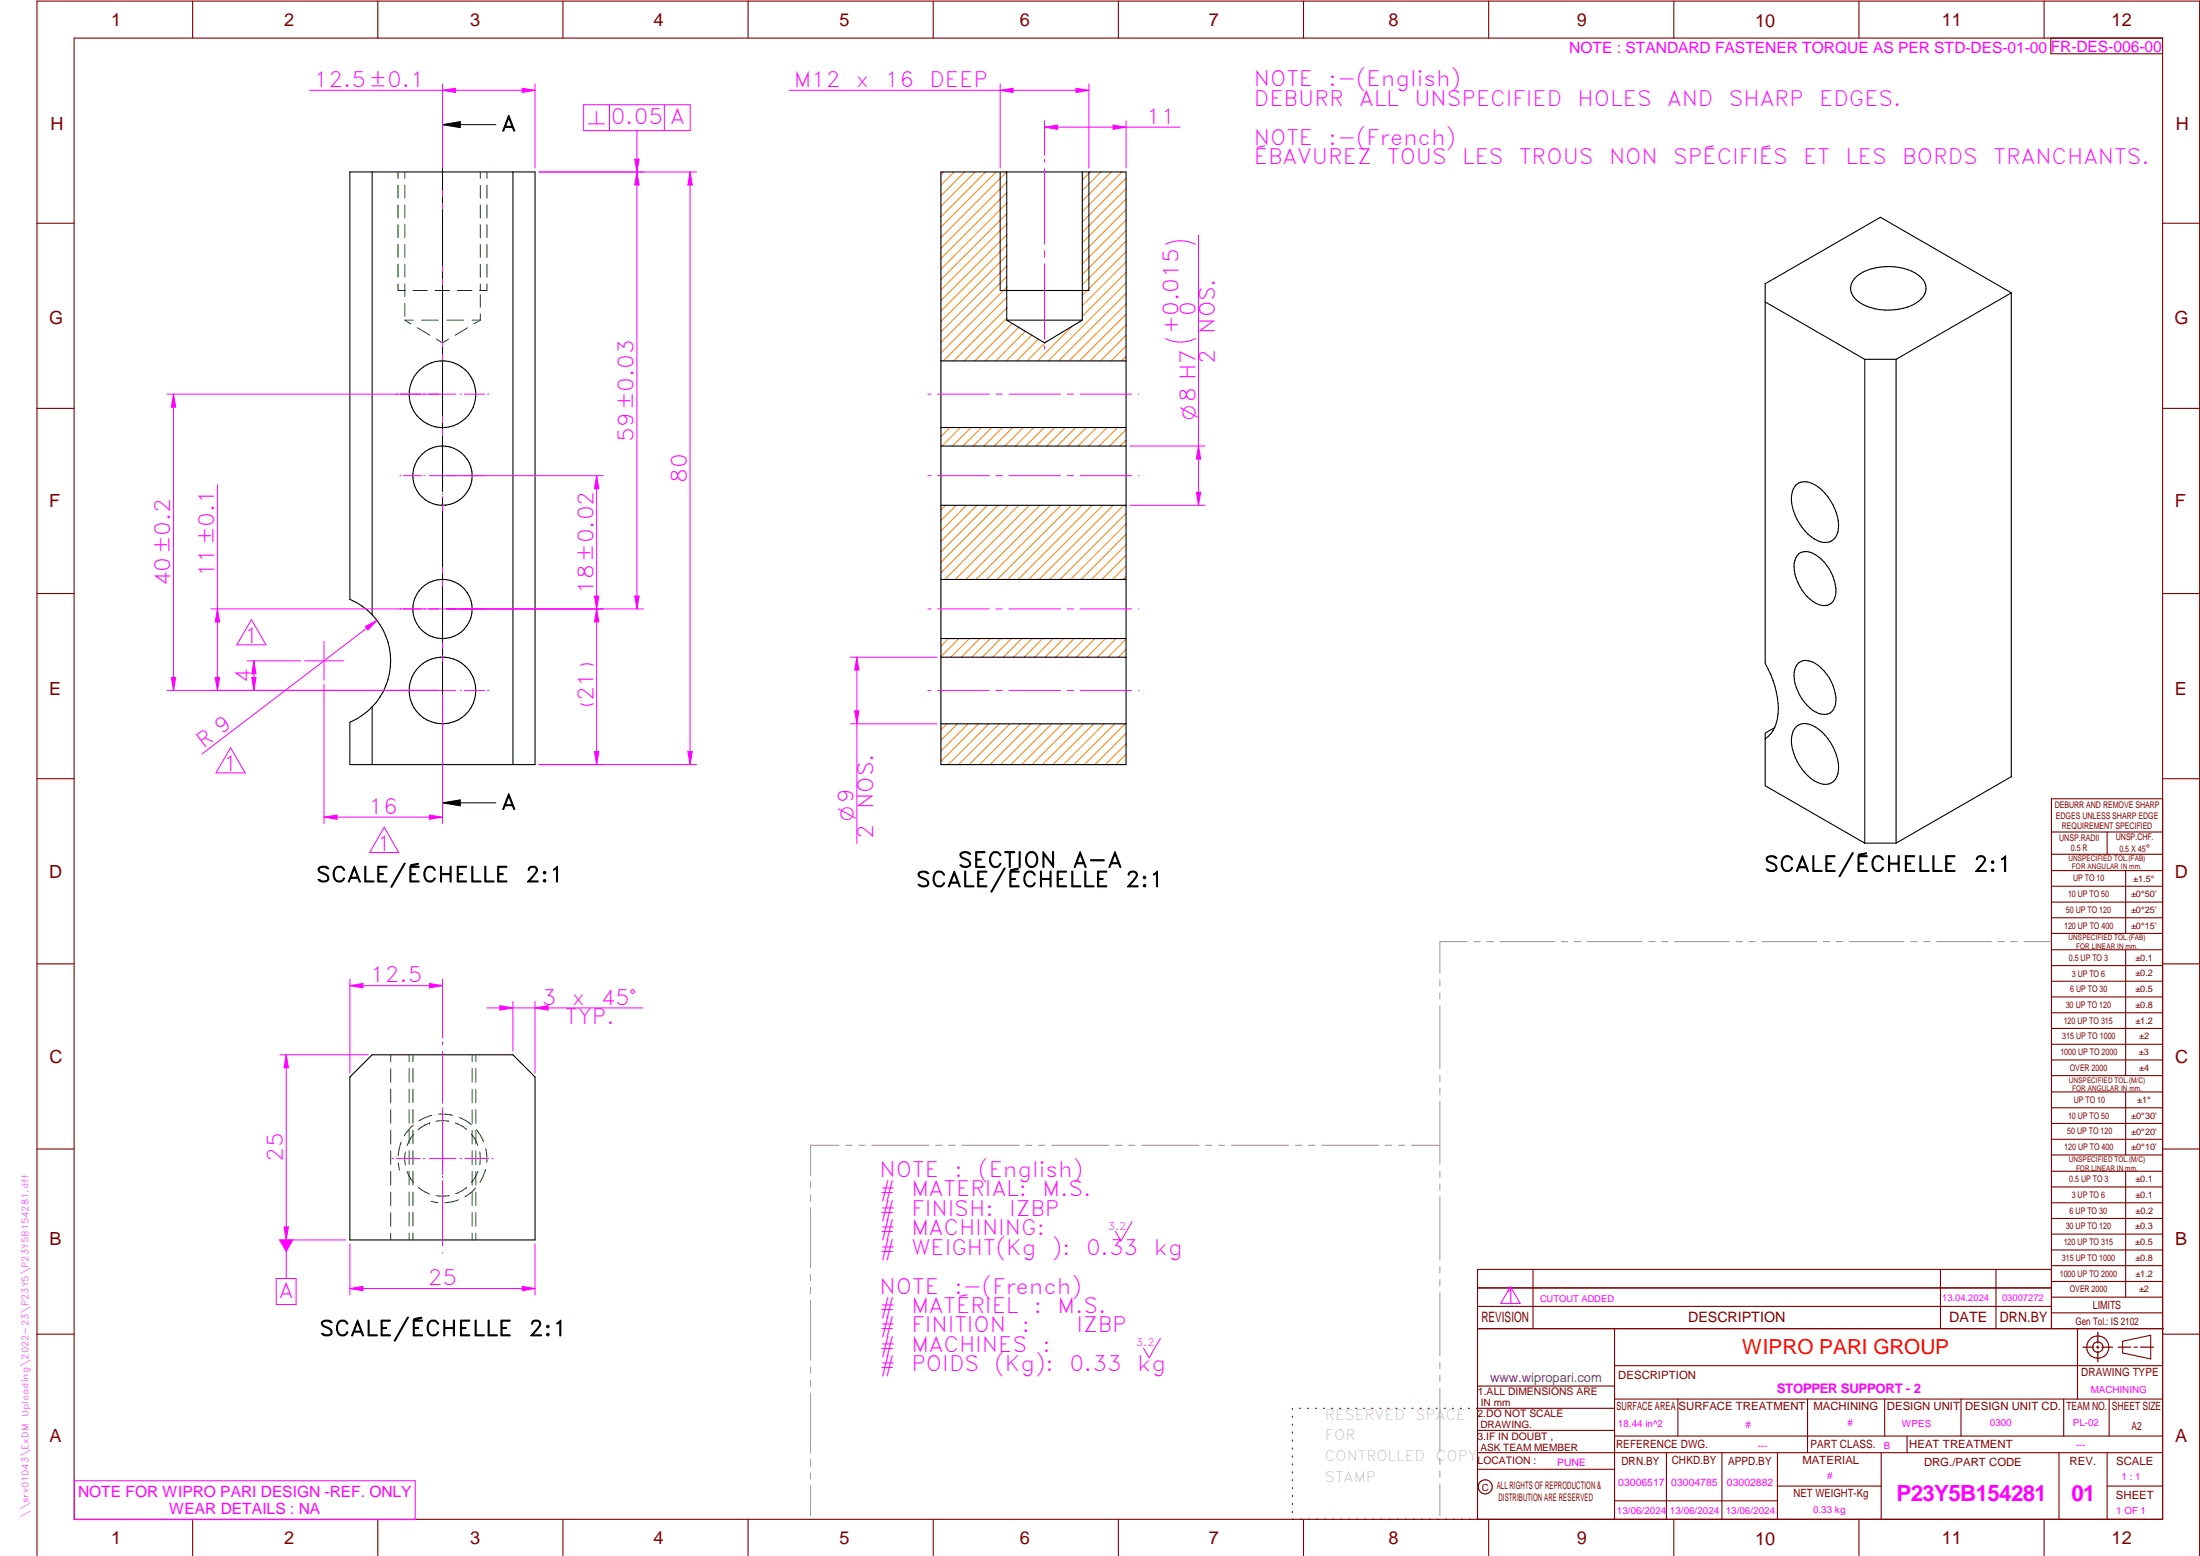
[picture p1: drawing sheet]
<svg xmlns="http://www.w3.org/2000/svg" width="594mm" height="420mm" viewBox="0 0 594 420" stroke-linecap="round" stroke-linejoin="round" font-family="sans-serif">
<g fill="none" stroke="#800000" stroke-width=".3">
<path d="M20 10.3h564v400h-564zM52 .3v10M102 .3v10M152 .3v10M202 .3v10M252 .3v10M302 .3v10M352 .3v10M402 .3v10M452 .3v10M502 .3v10M552 .3v10"/>
<path d="M553.8 10.3v4.2h30.2M10 60.3h10M584 60.3h10M10 110.3h10M584 110.3h10M10 160.3h10M584 160.3h10M10 210.3h10M584 215.7h-30v143.1M584 210.3h10M554 224.7h30M554 230.7h30"/>
<path d="M554 235.1h30M554 239.3h30M569 224.7v6M574 235.1v17M554 243.6h30M554 247.8h30M554 252.1h30M554 256.5h30M574 256.5v33.9M10 260.3h10M554 260.7h30M554 265h30"/>
<path d="M554 269.2h30M554 273.5h30M554 277.7h30M584 260.3h10M554 282h30M554 286.2h30M554 290.4h30M554 294.9h30M554 299.1h30M574 294.9v17M10 310.3h10M554 303.4h30"/>
<path d="M554 307.6h30M554 311.9h30M554 316.3h30M574 316.3v34M584 310.3h10M554 320.5h30M554 324.8h30M554 329h30M554 333.2h30M554 337.5h30M399 358.8h185.2M399 352.8h155"/>
<path d="M399 347.8h155M414 342.8v16M436 358.8v51.5M524 342.8v16M539 342.8v16M554 341.8h30M554 346h30M554 350.3h30M554 354.5h30M554 342.8h-155v67.5M561 358.8v19M10 360.3h10"/>
<path d="M399 374.3h37M436 377.8h148M453.1 377.8v10M488.1 377.8v14.5M508.9 377.8v10M529.5 377.8v10M557.3 377.8v10M569.5 377.8v10M573.2 362.2l7.6-1.6v6.3l-7.6-1.6zM584 368.8h-148M584 360.3h10M349 380.3v.3"/>
<path d="M349 382.4v.3M349 384.6v.3M349 386.7v.3M349 388.8v.3M349 391v.3M349 393.1v.3M349 395.3v.3M349 397.4v.3M349 399.5v.3M350.9 380.3h.2M353.1 380.3h.2M355.2 380.3h.3"/>
<path d="M357.4 380.3h.3M359.6 380.3h.3M361.7 380.3h.3M363.9 380.3h.3M366.1 380.3h.3M368.3 380.3h.2M370.4 380.3h.3M372.6 380.3h.3M374.8 380.3h.3M376.9 380.3h.4M379.1 380.3h.3M381.3 380.3h.3"/>
<path d="M383.4 380.3h.4M385.6 380.3h.3M387.8 380.3h.3M390 380.3h.3M392.2 380.3h.3M394.3 380.3h.3M396.5 380.3h.3M398.7 380.3h37.3M399 396.7h37M399 392.3h185M399 386.2h37M436 387.8h148"/>
<path d="M450 392.3v18M465 392.3v18M480 392.3v18M508 392.3v18M515 387.8v4.5M556 392.3v18M569 392.3v18M52 410.3v9.7M102 410.3v9.7M152 410.3v9.7M202 410.3v9.7M252 410.3v9.7"/>
<path d="M302 410.3v9.7M349 401.7v.3M349 403.8v.4M349 406v.3M349 408.1v.3M352 410.3v9.7M402 410.3v9.7M436 405.3h44M452 410.3v9.7M480 401.3h28M502 410.3v9.7M552 410.3v9.7"/>
<path d="M569 401.3h15M10 420v-419.7h584v419.7"/>
<circle cx="566.5" cy="363.7" r="1.39"/>
<circle cx="566.5" cy="363.8" r="3"/>
<circle cx="401.1" cy="401.5" r="1.9"/>
</g>
<g fill="none" stroke="#f0f" stroke-width=".27">
<path d="M119.5 43v.8M119.5 45.6v13.9M282.1 43v.8M282.1 45.6v20.4M119.5 61.3v1.7M119.5 64.8v14M282.1 67.7v1.8M282.1 71.2v20.4M119.5 80.6v1.7M119.5 84.1v16.5M282.1 93.4v.9M107 106.4h.4"/>
<path d="M108.1 106.4h5.6M114.4 106.4h.3M115.9 106.4h7.2M119.5 101.3v.3M119.5 102.8v7.2M119.5 111.3v.2M119.5 112.3v10.4M124.3 106.4h.3M125.3 106.4h5.6M131.6 106.4h.4M250.6 106.4h.8M253.2 106.4h14"/>
<path d="M268.9 106.4h1.7M272.5 106.4h13.9M288.2 106.4h1.7M291.7 106.4h13.9M307.4 106.4h.1M108 128.4h.3M109 128.4h4.8M114.4 128.4h.3M115.9 128.4h7.2M119.5 124.8v7.2M119.5 123.4v.3M119.5 133.3v.2"/>
<path d="M119.5 134.2v24.5M124.3 128.4h.2M125.2 128.4h4.8M130.7 128.4h.3M250.6 128.4h.8M253.2 128.4h14M268.9 128.4h1.7M272.5 128.4h13.9M288.2 128.4h1.7M291.7 128.4h13.9M307.4 128.4h.1M119.5 159.4v.2"/>
<path d="M108 164.4h.3M109 164.4h4.8M114.4 164.4h.3M115.9 164.4h46.9M119.5 160.8v7.3M119.5 169.2v.3M119.5 170.1v10.5M156.8 179.6a4.1 4.1 0 0 1 3.4 0M161.1 164.4l.6 3.5h-1.2zM250.6 164.4h.8M253.2 164.4h14M268.9 164.4h1.7"/>
<path d="M272.5 164.4h13.9M288.2 164.4h1.7M291.7 164.4h13.9M307.4 164.4h.1M107 186.4h.4M108.1 186.4h5.6M114.4 186.4h.3M115.9 186.4h7.2M119.5 181.4v.3M119.5 182.8v7.2M119.5 191.3v.3M119.5 192.3v5.6"/>
<path d="M119.5 198.6v.3M124.3 186.4h.3M125.3 186.4h5.6M131.6 186.4h.4M160.2 190a3.8 3.8 0 0 1-3.4 0M250.6 186.4h.8M253.2 186.4h14M268.9 186.4h1.7M272.5 186.4h13.9M288.2 186.4h1.7M291.7 186.4h13.9M307.4 186.4h.1"/>
<path d="M145.5 206.5h17.3M119.5 281.3v.9M119.5 283.9v14M119.5 299.1v.4M119.5 299.7v17.5M105.8 312.8h.4M107.1 312.8h6.4M114.3 312.8h.4M115.9 312.8h7.2M119.5 317.6v.4M119.5 318.8v17.6M124.3 312.8h.4"/>
<path d="M125.5 312.8h6.4M132.8 312.8h.4M119.5 338.2v.1M305.7 329.9l-3 5.2-1.5-2.6M407.9 347.4l2.6 4.6h-5.2zM313.3 361.4l-3 5.2-1.5-2.6M20.1 399.8h92v10.5h-92z"/>
</g>
<g fill="none" stroke="#949494" stroke-width=".27">
<path d="M396.2 254.3h-7.4v8.5M398.1 254.3h1.6M401.5 254.3h1.8M405 254.3h14.8M421.6 254.3h1.7M425.1 254.3h1.7M428.6 254.3h14.8M445.2 254.3h1.7M448.7 254.3h1.7M452.2 254.3h14.8M468.8 254.3h1.7M472.3 254.3h1.7"/>
<path d="M475.8 254.3h14.8M492.4 254.3h1.7M495.8 254.3h1.8M499.4 254.3h14.7M516 254.3h1.6M519.4 254.3h1.8M522.9 254.3h14.8M539.5 254.3h1.7M543 254.3h1.7M546.5 254.3h7.4M388.8 264.5v1.8M388.8 268.1v1.6"/>
<path d="M388.8 271.6v17M388.8 290.4v1.7M388.8 293.9v1.7M388.8 297.4v17M218.9 319.2v1.6M226.6 309.2h-7.7v8.1M228.4 309.2h1.7M231.9 309.2h1.7M235.4 309.2h15.5M252.7 309.2h1.7M256.2 309.2h1.7M259.7 309.2h15.5"/>
<path d="M277 309.2h1.7M280.5 309.2h1.7M284 309.2h15.5M301.2 309.2h1.8M304.8 309.2h1.7M308.3 309.2h15.5M325.5 309.2h1.7M329.1 309.2h1.6M332.6 309.2h15.4M349.8 309.2h1.7M353.3 309.2h1.7M356.8 309.2h15.5"/>
<path d="M374.1 309.2h1.7M377.6 309.2h1.7M381.1 309.2h7.7M388.8 316.2v1.7M388.8 319.7v1.7M218.9 322.6v1.8M218.9 326.1v16.2M388.8 323.2v17.1M218.9 344.1v1.8M218.9 347.6v1.7M218.9 351.2v16.1M388.8 342.1v1.6"/>
<path d="M388.8 345.6v1.7M388.8 349v17.1M218.9 369.1v1.7M218.9 372.6v1.8M218.9 376.1v16.2M388.8 367.9v1.7M388.8 371.4v1.7M388.8 374.9v17M218.9 394.1v1.8M218.9 397.6v1.7M388.8 393.7v1.7M388.8 397.2v1.7"/>
<path d="M218.9 401.2v8.1M388.8 400.7v8.6"/>
</g>
<path d="M566.5 359.7v3M562.5 363.8h2.9M566.1 363.8h.7M566.5 363.4v.7M566.5 364.9v2.8M567.6 363.8h2.9M572 363.8h3.4M576.3 363.8h.8M578 363.8h3.5" fill="none" stroke="#800000" stroke-width=".34"/>
<g fill="none" stroke="#000" stroke-width=".3">
<path d="M100.5 46.4v119.6M138.5 46.4v160.1M254.1 46.4h50v160.1h-50zM271.9 46.4v40M292.3 46.4v40M270.1 78.4h23.9M501.3 74.6a15.2 15.2 0 0 1 16.8-.3 4.1 4.1 0 0 1 0 7.1 15.1 15.1 0 0 1-16.8-.3 4 4 0 0 1 0-6.5zM543.1 79.1l-31.1 17.9M543.1 79.1v130.6l-31.1 18M543.1 79.1l-35.3-20.4-31.1 17.9v102.6a23.6 23.6 0 0 1 3.3 14.8 7.9 7.9 0 0 1-3.3 5.5M254.1 97.5h50M271.9 86.4h20.4"/>
<path d="M292.3 86.4l-10.2 6.2-10.2-6.2M476.7 81.5l26.8 15.5M503.5 97v130.7M503.5 97h8.5M512 97v130.7M254.1 115.4h50M254.1 136.4h50M254.1 120.4h50M485 130.9a4.2 4.2 0 0 1 5.3 .2 13.6 13.6 0 0 1 6 12.5 3.6 3.6 0 0 1-5.5 2.4 13.7 13.7 0 0 1-7-12.1 4.8 4.8 0 0 1 1.2-3zM254.1 156.5h50M485.8 149.5a4.2 4.2 0 0 1 5.2 .8 12.1 12.1 0 0 1 4.7 10.4 3.3 3.3 0 0 1-5.3 2.2 12.3 12.3 0 0 1-5.9-10.8 4.1 4.1 0 0 1 1.3-2.6zM100.5 166a18 18 0 0 1 0 24.9"/>
<path d="M100.5 166a18.5 18.5 0 0 0-6-4.2v-115.4h50v160.1h-6M254.1 177.5h50M254.1 172.4h50M485.3 179.4a4 4 0 0 1 5.7 .3 12.2 12.2 0 0 1 4.7 10.4 3.2 3.2 0 0 1-5.3 2.2 11.8 11.8 0 0 1-5.7-11.6zM100.5 190.9a18.5 18.5 0 0 1-6 4.1v11.5h44M100.5 190.9v15.6M254.1 195.5h50M479.2 196.5l-2.5 1.5v14.2l26.8 15.5M485 196.2a4.1 4.1 0 0 1 5.3 .2 13.6 13.6 0 0 1 6 12.5 3.6 3.6 0 0 1-5.5 2.4 13.7 13.7 0 0 1-7-12.1 4.8 4.8 0 0 1 1.2-3zM503.5 227.7h8.5M94.5 290.8l6-6h38l6 6v44h-50z"/>
<circle cx="119.5" cy="106.4" r="9"/>
<circle cx="119.5" cy="128.4" r="8"/>
<circle cx="119.5" cy="164.5" r="8"/>
<circle cx="119.5" cy="186.4" r="9"/>
</g>
<g fill="none" stroke="#008000" stroke-width=".27">
<path d="M107.5 46.4v1.8M107.5 50v3.5M107.5 55.3v3.5M109.3 46.4v1.8M109.3 50v3.5M109.3 55.3v3.5M129.7 46.4v1.8M129.7 50v3.6M129.7 55.4v3.5M131.5 46.4v1.8M131.5 50v3.5M131.5 55.3v3.5"/>
<path d="M107.5 60.7v3.5M107.5 66v3.5M107.5 71.3v3.5M107.5 76.7v1.7h2M109.3 60.7v3.5M109.3 66v3.5M109.3 71.3v3.5M109.3 76.7v3.4M111.5 78.4h3.9M117.5 78.4h3.9M123.5 78.4h4M129.7 79.5v3.4"/>
<path d="M129.7 60.7v3.5M129.7 66v3.6M129.7 71.4v3.5M129.7 76.7v1.7M131.5 60.7v3.5M131.5 66v3.5M131.5 71.3v3.5M131.5 76.7v1.7h-2M109.3 82v3.4M111.5 86.4h-2.2l1.6 1.1M112.7 88.5l3.4 2M113.9 86.4h4.5"/>
<path d="M117.8 91.6l1.7 1 1.7-1M120.7 86.4h4.5M126.2 88.5l-3.3 2.1M127.5 86.4h2.2M129.7 84.8v1.6M129.7 86.4l-1.7 1.1M105.5 284.8v1.9M105.5 288.5v3.7M105.5 294.1v3.7M105.5 299.7v3.6M110.5 284.8v1.8M110.5 288.5v3.7"/>
<path d="M110.5 294.1v3.6M110.5 299.6v3.7M111.5 284.8v1.8M111.5 288.5v3.7M111.5 294.1v3.6M111.5 299.6v3.7M127.5 284.8v1.9M127.5 288.5v3.7M127.5 294.1v3.7M127.5 299.7v3.6M128.5 284.8v1.9M128.5 288.5v3.7"/>
<path d="M128.5 294.1v3.7M128.5 299.7v3.6M105.5 305.2v3.7M105.5 310.8v3.7M105.5 316.3v3.7M107.6 314l.3 1.9M108.3 308.4l-.5 1.9-.3 1.8M109.5 311.1l-.2 2.4 .2 1.1M109.9 316.3l1 2.1 .8 1M110.5 305.2v3.7M110.5 310.7v3.7M110.5 316.3v3.7"/>
<path d="M111.5 305.2v3.7M111.5 310.7v3.7M111.5 316.3v3.7M111.6 303.8l-1.4 1.4-1 1.5M111.7 306.3l-.8 1-1 2M116 303.2l-1.2 .6-1.9 1.2M116 303.2h.1M116.6 301.2l-1.8 .6-1.7 .8M117.7 302.8l2.1-.2 1.4 .2M118.5 300.9h1.8l1.9 .3M123 303.2l1.8 .9 1.2 .9M124.1 301.8l1.6 .8 1.5 1.1"/>
<path d="M127.3 306.3l1.1 1.5 .6 1.5M127.5 305.2v3.7M127.5 310.8v3.7M127.5 316.3v3.7M128.5 305.2v3.7M128.5 310.8v3.7M128.5 316.3v3.7M128.6 305.1l1.1 1.5 .9 1.7M129.1 316.3l-.7 1.5-1.1 1.5M129.5 311.1l.2 1.7-.2 1.7M131.1 315.8l-.6 1.7-.9 1.7M131.2 310.1l.2 3.8"/>
<path d="M105.5 321.9v3.6M105.5 327.4v3.7M105.5 333v1.8M110.5 321.9v3.6M110.5 327.4v3.6M110.5 333v1.8M111.5 321.9v3.6M111.5 327.4v3.6M111.5 333v1.8M113 320.6l1.8 1.3 1.2 .5M116.4 324.4l1.8 .3M117.8 322.8l2 .2 1.5-.2"/>
<path d="M123.8 324l-1.8 .5-1.9 .3M126 320.6l-1.2 .9-1.8 .9M127.5 321.9v3.6M127.5 327.4v3.7M127.5 333v1.8M128.4 320.8l-1.3 1.3-1.5 1M128.5 321.9v3.6M128.5 327.4v3.7M128.5 333v1.8"/>
</g>
<g fill="none" stroke="#000" stroke-width=".27">
<path d="M119.5 31.2v4.8M119.5 36.3v15M119.5 33.7h14.4M119.5 33.7l4.8-.8v1.6zM119.5 53.1v1.7M119.5 56.6v15.1M270.1 46.4v32M294 46.4v32M119.5 73.5v1.7M119.5 77v15M119.5 93.8v1.7M119.5 97.3v15.1"/>
<path d="M119.5 114.2v1.7M119.5 117.7v15M119.5 134.5v1.7M119.5 138v15.1M119.5 154.9v1.7M119.5 158.4v15M119.5 175.2v1.8M119.5 178.7v15.1M119.5 195.6v1.7M119.5 199.1v15M119.5 216.8l4.8-.8v1.6zM119.5 214.4v4.8"/>
<path d="M119.5 216.8h14.4"/>
</g>
<path d="M119.5 33.7l4.8-.8v1.6zM119.5 216.8l4.8-.8v1.6z" fill="#000"/>
<g fill="none" stroke="#ff8000" stroke-width=".27">
<path d="M254.8 46.4l-.7 .8M257.7 46.4l-3.6 3.6M260.5 46.4l-6.4 6.5M263.3 46.4l-9.2 9.3M266.1 46.4l-12 12.1M269 46.4l-14.9 14.9M271.8 46.4l-17.7 17.8M271.9 49.2l-17.8 17.8M271.9 52l-17.8 17.9M271.9 54.9l-17.8 17.8M271.9 57.7l-17.8 17.8M294.4 46.4l-2.1 2.2"/>
<path d="M297.3 46.4l-5 5M300.1 46.4l-7.8 7.9M302.9 46.4l-10.6 10.7M304.1 48.1l-11.8 11.8M304.1 51l-11.8 11.7M304.1 53.8l-11.8 11.8M304.1 56.6l-11.8 11.8M304.1 59.4l-11.8 11.8M271.9 60.5l-17.8 17.8M271.9 63.4l-17.8 17.8M271.9 66.2l-17.8 17.8M271.9 69l-17.8 17.8"/>
<path d="M271.9 71.8l-17.8 17.8M271.9 74.7l-17.8 17.8M271.9 77.5l-17.8 17.8M304.1 70.7l-11.8 11.8M304.1 73.6l-11.8 11.8M304.1 62.3l-11.8 11.8M304.1 65.1l-11.8 11.8M304.1 67.9l-11.8 11.8M304.1 79.2l-18.2 18.3M304.1 76.4l-21.1 21.1M271.9 83.1l-14.4 14.4M271.9 80.3l-17.1 17.2"/>
<path d="M271.9 86l-11.5 11.5M273.3 87.3l-10.1 10.2M275.1 88.4l-9 9.1M276.9 89.5l-8 8M278.6 90.5l-6.9 7M280.4 91.6l-5.9 5.9M282.5 92.3l-5.1 5.2M289.6 88.1l-9.4 9.4M304.1 96.2l-1.3 1.3M304.1 93.4l-4.1 4.1M304.1 90.6l-6.9 6.9M304.1 87.7l-9.8 9.8"/>
<path d="M304.1 84.9l-12.6 12.6M304.1 82.1l-15.4 15.4M256.5 115.4l-2.4 2.5M259.4 115.4l-5 5M262.2 115.4l-5 5M265 115.4l-5 5M267.8 115.4l-5 5M270.7 115.4l-5 5M273.5 115.4l-5 5M276.3 115.4l-5 5M279.2 115.4l-5 5M282 115.4l-5 5"/>
<path d="M284.8 115.4l-5 5M287.6 115.4l-4.9 5M290.5 115.4l-5 5M293.3 115.4l-5 5M296.2 115.4l-5.1 5M299 115.4l-5 5M301.8 115.4l-5 5M304.1 118.8l-1.6 1.6M304.1 116l-4.5 4.4M255.3 136.4l-1.2 1.3M258.2 136.4l-4.1 4.1M261 136.4l-6.9 7"/>
<path d="M263.8 136.4l-9.7 9.8M266.7 136.4l-12.6 12.6M269.5 136.4l-15.4 15.4M272.3 136.4l-18.2 18.3M275.1 136.4l-20 20.1M278 136.4l-20 20.1M280.8 136.4l-20 20.1M283.6 136.4l-20 20.1M286.5 136.4l-20.1 20.1M289.3 136.4l-20 20.1M292.1 136.4l-20 20.1M294.9 136.4l-20 20.1"/>
<path d="M297.8 136.4l-20 20.1M300.6 136.4l-20 20.1M303.4 136.4l-20 20.1M304.1 138.6l-17.8 17.9M304.1 155.6l-.9 .9M304.1 152.8l-3.7 3.7M304.1 149.9l-6.5 6.6M304.1 147.1l-9.4 9.4M304.1 144.3l-12.2 12.2M304.1 141.5l-15 15M256.1 172.4l-2 2.1M258.9 172.4l-4.8 4.9"/>
<path d="M261.8 172.4l-5.1 5.1M264.6 172.4l-5 5.1M267.4 172.4l-5 5.1M270.2 172.4l-4.9 5.1M273.1 172.4l-5 5.1M275.9 172.4l-5 5.1M278.7 172.4l-5 5.1M281.6 172.4l-5 5.1M284.4 172.4l-5 5.1M287.2 172.4l-5 5.1M290.1 172.4l-5 5.1M292.9 172.4l-5 5.1"/>
<path d="M295.7 172.4l-5 5.1M298.5 172.4l-5 5.1M301.4 172.4l-5 5.1M304.1 175.4l-2.1 2.1M304.1 172.6l-4.9 4.9M255.7 195.5l-1.6 1.6M258.6 195.5l-4.5 4.4M261.4 195.5l-7.3 7.3M264.2 195.5l-10.1 10.1M267 195.5l-10.9 11M269.9 195.5l-11 11M272.7 195.5l-11 11"/>
<path d="M275.5 195.5l-11 11M278.4 195.5l-11 11M281.2 195.5l-11 11M284 195.5l-11 11M286.8 195.5l-11 11M289.7 195.5l-11 11M292.5 195.5l-11 11M295.4 195.5l-11.1 11M298.1 195.5l-10.9 11M301 195.5l-11 11M303.8 195.5l-11 11M304.1 198l-8.5 8.5"/>
<path d="M304.1 203.7l-2.8 2.8M304.1 200.9l-5.6 5.6"/>
</g>
<path d="M161.1 164.4l.6 3.5h-1.2z" fill="#f0f"/>
<path d="M160.5 202.9h1.2l-.6 3.6z" fill="none" stroke="#f0f" stroke-width=".27"/>
<path d="M160.5 202.9h1.2l-.6 3.6z" fill="#f0f"/>
<path d="M120.6 128.4h42.2M120.6 164.4h42.2M160.5 161h1.2l-.6 3.4zM161.1 164.4v42.1" fill="none" stroke="#f0f" stroke-width=".27"/>
<path d="M160.5 161h1.2l-.6 3.4z" fill="#f0f"/>
<path d="M161.1 128.4l.6 3.6h-1.2z" fill="none" stroke="#f0f" stroke-width=".27"/>
<path d="M161.1 128.4l.6 3.6h-1.2z" fill="#f0f"/>
<path d="M161.1 128.4v36M56.9 164.4h61.5M58.7 164.4l.6 3.5h-1.2zM56.9 186.4h61.5" fill="none" stroke="#f0f" stroke-width=".27"/>
<path d="M58.7 164.4l.6 3.5h-1.2z" fill="#f0f"/>
<path d="M58.1 182.9h1.2l-.6 3.5z" fill="none" stroke="#f0f" stroke-width=".27"/>
<path d="M58.1 182.9h1.2l-.6 3.5z" fill="#f0f"/>
<path d="M45.1 106.4h73.3M58.7 130.9v55.5M45.1 186.4h73.3M46.3 182.9h1.1l-.5 3.5z" fill="none" stroke="#f0f" stroke-width=".27"/>
<path d="M46.3 182.9h1.1l-.5 3.5z" fill="#f0f"/>
<path d="M46.9 106.4l.5 3.5h-1.1z" fill="none" stroke="#f0f" stroke-width=".27"/>
<path d="M46.9 106.4l.5 3.5h-1.1z" fill="#f0f"/>
<path d="M119.5 22.6v22.8M141 23.8l3.5 .6-3.5 .6zM144.5 22.6v22.8M46.9 106.4v80" fill="none" stroke="#f0f" stroke-width=".27"/>
<path d="M141 23.8l3.5 .6-3.5 .6z" fill="#f0f"/>
<path d="M119.5 24.4l3.5-.6v1.2z" fill="none" stroke="#f0f" stroke-width=".27"/>
<path d="M119.5 24.4l3.5-.6v1.2z" fill="#f0f"/>
<path d="M83.6 24.4h60.9M145.5 46.4h42.6M186.3 46.4l.6 3.6h-1.1zM145.5 206.5h42.6" fill="none" stroke="#f0f" stroke-width=".27"/>
<path d="M186.3 46.4l.6 3.6h-1.1z" fill="#f0f"/>
<path d="M185.8 202.9h1.1l-.6 3.6z" fill="none" stroke="#f0f" stroke-width=".27"/>
<path d="M185.8 202.9h1.1l-.6 3.6z" fill="#f0f"/>
<path d="M270.1 22.6v22.8M290.6 23.8l3.4 .6-3.4 .6zM294 22.6v22.8M186.3 46.4v160.1" fill="none" stroke="#f0f" stroke-width=".27"/>
<path d="M290.6 23.8l3.4 .6-3.4 .6z" fill="#f0f"/>
<path d="M270.1 24.4l3.5-.6v1.2z" fill="none" stroke="#f0f" stroke-width=".27"/>
<path d="M270.1 24.4l3.5-.6v1.2z" fill="#f0f"/>
<path d="M213.1 24.4h80.9M94.5 335.9v13.8M144.5 335.9v13.8M94.5 347.9l3.5-.6v1.2z" fill="none" stroke="#f0f" stroke-width=".27"/>
<path d="M94.5 347.9l3.5-.6v1.2z" fill="#f0f"/>
<path d="M141 347.3l3.5 .6-3.5 .6z" fill="none" stroke="#f0f" stroke-width=".27"/>
<path d="M141 347.3l3.5 .6-3.5 .6z" fill="#f0f"/>
<path d="M75.6 284.8h23.8M75.6 334.8h17.8M76.7 331.3h1.2l-.6 3.5zM94.5 347.9h50" fill="none" stroke="#f0f" stroke-width=".27"/>
<path d="M76.7 331.3h1.2l-.6 3.5z" fill="#f0f"/>
<path d="M77.3 284.8l.6 3.5h-1.2z" fill="none" stroke="#f0f" stroke-width=".27"/>
<path d="M77.3 284.8l.6 3.5h-1.2z" fill="#f0f"/>
<path d="M138.5 270.4v13.4M144.5 272.2l3.5-.6v1.2zM144.5 270.4v19.4M77.3 284.8v50" fill="none" stroke="#f0f" stroke-width=".27"/>
<path d="M144.5 272.2l3.5-.6v1.2z" fill="#f0f"/>
<path d="M135 271.6l3.5 .6-3.5 .6z" fill="none" stroke="#f0f" stroke-width=".27"/>
<path d="M135 271.6l3.5 .6-3.5 .6z" fill="#f0f"/>
<path d="M229.6 177.5h23.4M229.6 195.5h23.4M230.8 191.9h1.1l-.5 3.6zM131.5 272.2h42.1" fill="none" stroke="#f0f" stroke-width=".27"/>
<path d="M230.8 191.9h1.1l-.5 3.6z" fill="#f0f"/>
<path d="M231.4 177.5l.5 3.4h-1.1z" fill="none" stroke="#f0f" stroke-width=".27"/>
<path d="M231.4 177.5l.5 3.4h-1.1z" fill="#f0f"/>
<path d="M322.8 66a9 9 0 0 0-8.1 0M322.8 91.4a9 9 0 0 1-8.1 0M305.1 136.4h20.3M305.1 120.4h20.3M323.1 132.9h1.1l-.6 3.5zM231.4 177.5v50.3" fill="none" stroke="#f0f" stroke-width=".27"/>
<path d="M323.1 132.9h1.1l-.6 3.5z" fill="#f0f"/>
<path d="M323.6 120.4l.6 3.6h-1.1z" fill="none" stroke="#f0f" stroke-width=".27"/>
<path d="M323.6 120.4l.6 3.6h-1.1z" fill="#f0f"/>
<path d="M145.5 46.4h28.2M323.6 63.5v72.9M120.6 164.4h53.1M171.4 161h1.2l-.6 3.4z" fill="none" stroke="#f0f" stroke-width=".27"/>
<path d="M171.4 161h1.2l-.6 3.4z" fill="#f0f"/>
<path d="M172 46.4l.6 3.6h-1.2z" fill="none" stroke="#f0f" stroke-width=".27"/>
<path d="M172 46.4l.6 3.6h-1.2z" fill="#f0f"/>
<path d="M172 35.3v129.1" fill="none" stroke="#f0f" stroke-width=".27"/>
<path d="M171.4 43h1.2l-.6 3.4z" fill="#f0f"/>
<path d="M157.6 28.3h28.8v7h-28.8zM164.6 28.3v7M179.4 28.3v7M171.4 43h1.2l-.6 3.4zM77.3 334.7v10.5" fill="none" stroke="#f0f" stroke-width=".27"/>
<path d="M75.3 334.7h4l-2 3.5z" fill="#f0f"/>
<path d="M282.1 32.6v9.3M300.6 33.8l3.5 .5-3.5 .6zM304.1 32.6v12.8M74.6 345.2h5.4v7.1h-5.4z" fill="none" stroke="#f0f" stroke-width=".27"/>
<path d="M300.6 33.8l3.5 .5-3.5 .6z" fill="#f0f"/>
<path d="M282.1 34.3l3.5-.5v1.1z" fill="none" stroke="#f0f" stroke-width=".27"/>
<path d="M282.1 34.3l3.5-.5v1.1z" fill="#f0f"/>
<path d="M282.1 34.3h36.5M94.5 264.4v25.4M94.5 266.1l3.5-.5v1.1zM119.5 264.4v15.8" fill="none" stroke="#f0f" stroke-width=".27"/>
<path d="M94.5 266.1l3.5-.5v1.1z" fill="#f0f"/>
<path d="M116 265.6l3.5 .5-3.5 .6z" fill="none" stroke="#f0f" stroke-width=".27"/>
<path d="M116 265.6l3.5 .5-3.5 .6z" fill="#f0f"/>
<path d="M82.2 178.4h10.5M87.5 173.2v10.5M87.5 184.7v37.7M119.5 187.5v34.9M116 220.1l3.5 .5-3.5 .6zM94.5 266.1h25" fill="none" stroke="#f0f" stroke-width=".27"/>
<path d="M116 220.1l3.5 .5-3.5 .6z" fill="#f0f"/>
<path d="M87.5 220.6l3.5-.5v1.1z" fill="none" stroke="#f0f" stroke-width=".27"/>
<path d="M87.5 220.6l3.5-.5v1.1z" fill="#f0f"/>
<path d="M66.8 178.4h14.4M66.8 186.4h51.6M68 182.9h1.1l-.5 3.5zM87.5 220.6h32" fill="none" stroke="#f0f" stroke-width=".27"/>
<path d="M68 182.9h1.1l-.5 3.5z" fill="#f0f"/>
<path d="M68.6 178.4l.5 3.5h-1.1z" fill="none" stroke="#f0f" stroke-width=".27"/>
<path d="M68.6 178.4l.5 3.5h-1.1z" fill="#f0f"/>
<path d="M68.6 178.4v8M98.7 169.2l3.1-1.7-2.5 2.6zM101.8 167.5l-47.2 36.1" fill="none" stroke="#f0f" stroke-width=".27"/>
<path d="M98.7 169.2l3.1-1.7-2.5 2.6z" fill="#f0f"/>
<path d="M67.9 167.3l3.9 6.8h-7.8zM62.3 201.9l3.9 6.8h-7.9zM103.8 223.4l3.9 6.8h-7.9z" fill="none" stroke="#f0f" stroke-width=".27"/>
<g font-size="6" fill="#f0f">
<text x="512.1" y="405.2">P23Y5B154281</text>
<text x="559.4" y="405.2">01</text>
</g>
<g font-size="5.7" fill="#f0f">
<text x="84.8" y="23.5">12.5±0.1</text>
<text x="214.3" y="23.5">M12</text>
<text x="231.1" y="23.5">x</text>
<text x="238.9" y="23.5">16</text>
<text x="251" y="23.5">DEEP</text>
<text x="338.6" y="23.3">NOTE</text>
<text x="358.8" y="23.3">:-(English)</text>
<text x="338.6" y="28.6">DEBURR</text>
<text x="367" y="28.6">ALL</text>
<text x="381.9" y="28.6">UNSPECIFIED</text>
<text x="426" y="28.6">HOLES</text>
<text x="450.2" y="28.6">AND</text>
<text x="466.9" y="28.6">SHARP</text>
<text x="491.3" y="28.6">EDGES.</text>
<text x="164.9" y="33.5">0.05 A</text>
<text x="309.5" y="33.5">11</text>
<text x="338.6" y="39.1">NOTE</text>
<text x="358.8" y="39.1">:-(French)</text>
<text x="338.6" y="44.3">ÉBAVUREZ</text>
<text x="374.6" y="44.3">TOUS</text>
<text x="394.9" y="44.3">LES</text>
<text x="410.2" y="44.3">TROUS</text>
<text x="434.5" y="44.3">NON</text>
<text x="451.8" y="44.3">SPÉCIFIÉS</text>
<text x="486.9" y="44.3">ET</text>
<text x="498.3" y="44.3">LES</text>
<text x="513.7" y="44.3">BORDS</text>
<text x="538.3" y="44.3">TRANCHANTS.</text>
<text x="322.8" y="85.3" transform="rotate(-90 322.8 85.3)">0</text>
<text x="318.2" y="90.2" transform="rotate(-90 318.2 90.2)">+0.015</text>
<text x="328" y="90.1" transform="rotate(-90 328 90.1)">NOS.</text>
<text x="328" y="98.3" transform="rotate(-90 328 98.3)">2</text>
<text x="171.1" y="119.3" transform="rotate(-90 171.1 119.3)">59±0.03</text>
<text x="185.5" y="130.4" transform="rotate(-90 185.5 130.4)">80</text>
<text x="57.8" y="155.9" transform="rotate(-90 57.8 155.9)">11±0.1</text>
<text x="46" y="158.3" transform="rotate(-90 46 158.3)">40±0.2</text>
<text x="160.2" y="160.3" transform="rotate(-90 160.2 160.3)">18±0.02</text>
<text x="65.9" y="173.6">1</text>
<text x="67.7" y="184.4" transform="rotate(-90 67.7 184.4)">4</text>
<text x="160.2" y="189.4" transform="rotate(-90 160.2 189.4)">21</text>
<text x="55" y="202.1" transform="rotate(-37 55 202.1)">R 9</text>
<text x="60.3" y="208.2">1</text>
<text x="99.5" y="219.8">16</text>
<text x="235.7" y="218.4" transform="rotate(-90 235.7 218.4)">NOS.</text>
<text x="235.7" y="226.5" transform="rotate(-90 235.7 226.5)">2</text>
<text x="101.8" y="229.7">1</text>
<text x="99.9" y="265.3">12.5</text>
<text x="146.3" y="271.3">3</text>
<text x="154.4" y="271.3">x</text>
<text x="162.2" y="271.3">45°</text>
<text x="152.6" y="276.6">TYP.</text>
<text x="76.4" y="313.8" transform="rotate(-90 76.4 313.8)">25</text>
<text x="237.5" y="317.8">NOTE</text>
<text x="257.7" y="317.8">:</text>
<text x="264.1" y="317.8">(English)</text>
<text x="237.5" y="323">#</text>
<text x="246.1" y="323">MATERIAL:</text>
<text x="281.5" y="323">M.S.</text>
<text x="237.5" y="328.3">#</text>
<text x="246.1" y="328.3">FINISH:</text>
<text x="272.5" y="328.3">IZBP</text>
<text x="237.5" y="333.5">#</text>
<text x="246.1" y="333.5">MACHINING:</text>
<text x="237.5" y="338.8">#</text>
<text x="246.1" y="338.8">WEIGHT(Kg</text>
<text x="284" y="338.8">):</text>
<text x="293.3" y="338.8">0.33</text>
<text x="311.6" y="338.8">kg</text>
<text x="115.5" y="347">25</text>
<text x="75.3" y="350.5">A</text>
<text x="237.5" y="349.3">NOTE</text>
<text x="257.7" y="349.3">:-(French)</text>
<text x="405.9" y="352.2">1</text>
<text x="237.5" y="354.5">#</text>
<text x="237.5" y="359.8">#</text>
<text x="246.1" y="359.8">FINITION</text>
<text x="246.1" y="354.5">MATÉRIEL</text>
<text x="275.9" y="359.8">:</text>
<text x="279.2" y="354.5">:</text>
<text x="285.6" y="354.5">M.S.</text>
<text x="290.7" y="359.8">IZBP</text>
<text x="237.5" y="365">#</text>
<text x="246.1" y="365">MACHINES</text>
<text x="281.5" y="365">:</text>
<text x="237.5" y="370.3">#</text>
<text x="246.1" y="370.3">POIDS</text>
<text x="268.5" y="370.3">(Kg):</text>
<text x="288.8" y="370.3">0.33</text>
<text x="307.1" y="370.3">kg</text>
</g>
<g font-size="5.7">
<text x="135.4" y="35.4">A</text>
<text x="135.4" y="218.6">A</text>
<text x="85.3" y="238.2">SCALE/ÉCHELLE</text>
<text x="141.9" y="238.2">2:1</text>
<text x="247.3" y="239.5">SCALE/ÉCHELLE</text>
<text x="258.6" y="234.2">SECTION</text>
<text x="289.7" y="234.2">A-A</text>
<text x="303.9" y="239.5">2:1</text>
<text x="476.4" y="235.3">SCALE/ÉCHELLE</text>
<text x="532.9" y="235.3">2:1</text>
<text x="86.2" y="360.7">SCALE/ÉCHELLE</text>
<text x="142.8" y="360.7">2:1</text>
</g>
<text font-size="5.6" fill="#f00" x="470.5" y="365.5">WIPRO PARI GROUP</text>
<g font-size="5.4" fill="#f0f">
<text x="158.7" y="33.5">n</text>
<text x="322.8" y="113.3" transform="rotate(-90 322.8 113.3)">O8 H7</text>
<text x="230.5" y="221.6" transform="rotate(-90 230.5 221.6)">O9</text>
</g>
<g font-size="4.9" fill="#800000">
<text x="30" y="6.9">1</text>
<text x="76.7" y="6.9">2</text>
<text x="127" y="6.9">3</text>
<text x="176.5" y="6.9">4</text>
<text x="226.7" y="6.9">5</text>
<text x="275.4" y="6.9">6</text>
<text x="326.4" y="6.9">7</text>
<text x="375" y="6.9">8</text>
<text x="425.8" y="6.9">9</text>
<text x="473.9" y="7.3">10</text>
<text x="524.3" y="6.9">11</text>
<text x="570.2" y="6.9">12</text>
<text x="13.6" y="35.1">H</text>
<text x="587.6" y="35.1">H</text>
<text x="13.2" y="87.5">G</text>
<text x="587.2" y="87.5">G</text>
<text x="13.2" y="137">F</text>
<text x="587.2" y="137">F</text>
<text x="13.2" y="187.6">E</text>
<text x="587.2" y="187.6">E</text>
<text x="13.2" y="237">D</text>
<text x="587.2" y="237">D</text>
<text x="13.4" y="287.1">C</text>
<text x="587.4" y="287.1">C</text>
<text x="13.4" y="336.2">B</text>
<text x="587.4" y="336.2">B</text>
<text x="13.4" y="389.3">A</text>
<text x="587.4" y="389.3">A</text>
<text x="30" y="416.9">1</text>
<text x="76.7" y="416.9">2</text>
<text x="127" y="416.9">3</text>
<text x="176.5" y="416.9">4</text>
<text x="226.7" y="416.9">5</text>
<text x="275.4" y="416.9">6</text>
<text x="326.4" y="416.9">7</text>
<text x="375" y="416.9">8</text>
<text x="425.8" y="416.9">9</text>
<text x="473.9" y="417.3">10</text>
<text x="524.3" y="416.9">11</text>
<text x="570.2" y="416.9">12</text>
</g>
<g font-size="4.2" fill="#f0f">
<text x="423.7" y="14.3">NOTE : STANDARD FASTENER TORQUE AS PER STD-DES-01-00</text>
<text x="553.8" y="14">FR-DES-006-00</text>
<text x="21.1" y="404.3">NOTE FOR WIPRO PARI DESIGN -REF. ONLY</text>
<text x="45.7" y="408.8">WEAR DETAILS : NA</text>
</g>
<g font-size="3.9" fill="#800000">
<text x="400" y="357.1">REVISION</text>
<text x="455.9" y="357.1">DESCRIPTION</text>
<text x="526.4" y="357.1">DATE</text>
<text x="540" y="357.1">DRN.BY</text>
</g>
<g font-size="3.9" fill="#c0c0c0">
<text x="357.8" y="383.3">RESERVED</text>
<text x="382.3" y="383.3">SPACE</text>
<text x="357.8" y="388.9">FOR</text>
<text x="357.8" y="394.5">CONTROLLED</text>
<text x="387.8" y="394.5">COPY</text>
<text x="357.8" y="400">STAMP</text>
</g>
<text font-size="3.6" fill="#f0f" x="479.8" y="376.1">STOPPER SUPPORT - 2</text>
<text font-size="3.5" fill="#00f" x="402.4" y="373.3">www.wipropari.com</text>
<g font-size="3.1" fill="#800000">
<text x="565.1" y="353.5">LIMITS</text>
<text x="562" y="371.7">DRAWING TYPE</text>
<text x="437" y="372.3">DESCRIPTION</text>
<text x="436.5" y="380.8">SURFACE AREA</text>
<text x="453.3" y="380.8">SURFACE TREATMENT</text>
<text x="489.7" y="380.8">MACHINING</text>
<text x="509.5" y="380.8">DESIGN UNIT</text>
<text x="530.6" y="380.8">DESIGN UNIT CD.</text>
<text x="558" y="380.6">TEAM NO.</text>
<text x="570.3" y="380.7">SHEET SIZE</text>
<text x="575.6" y="386.1">A2</text>
<text x="436.4" y="391.1">REFERENCE DWG.</text>
<text x="437.8" y="395.5">DRN.BY</text>
<text x="451.4" y="395.4">CHKD.BY</text>
<text x="466.6" y="395.5">APPD.BY</text>
<text x="486.7" y="395.4">MATERIAL</text>
<text x="488.9" y="390.9">PART CLASS.</text>
<text x="515.6" y="390.9">HEAT TREATMENT</text>
<text x="519.6" y="395.9">DRG./PART CODE</text>
<text x="558.9" y="395.5">REV.</text>
<text x="571.4" y="395.6">SCALE</text>
<text x="484.3" y="404.2">NET WEIGHT-Kg</text>
<text x="571.4" y="404.7">SHEET</text>
</g>
<text font-size="3" fill="#800000" x="579.5" y="230.1">°</text>
<g font-size="2.8" fill="#f0f">
<text x="299.1" y="332.1">3.2</text>
<text x="306.7" y="363.6">3.2</text>
<text x="420.5" y="396">PUNE</text>
<text x="437" y="401.2">03006517</text>
<text x="451.3" y="401.2">03004785</text>
<text x="466.3" y="401.2">03002882</text>
</g>
<g font-size="2.8" fill="#800000">
<text x="560.4" y="357.7">Gen Tol.: IS 2102</text>
<text x="399.1" y="376.6">1.ALL DIMENSIONS ARE</text>
<text x="399" y="382.7">2.DO NOT SCALE</text>
<text x="399" y="388.7">3.IF IN DOUBT ,</text>
<text x="399" y="395.4">LOCATION :</text>
<text x="404.2" y="402">ALL RIGHTS OF REPRODUCTION &amp;</text>
<text x="404.7" y="405.4">DISTRIBUTION ARE RESERVED</text>
</g>
<g font-size="2.7" fill="#f0f">
<text x="564.6" y="376.2">MACHINING</text>
<text x="436.9" y="385.4">18.44 in^2</text>
<text x="471.4" y="385.5">#</text>
<text x="498.9" y="385">#</text>
<text x="513.6" y="385.3">WPES</text>
<text x="537.3" y="385.1">0300</text>
<text x="559.7" y="385.1">PL-02</text>
<text x="474.6" y="391.2">---</text>
<text x="508.7" y="391.2">B</text>
<text x="560.6" y="391.1">---</text>
<text x="493.4" y="399.5">#</text>
<text x="572.8" y="399.7">1 : 1</text>
<text x="436.6" y="408.7">13/06/2024</text>
<text x="450.9" y="408.8">13/06/2024</text>
<text x="466" y="408.9">13/06/2024</text>
<text x="489.6" y="408.5">0.33 kg</text>
<text x="571.4" y="408.7">1 OF 1</text>
</g>
<g font-size="2.7" fill="#800000">
<text x="399.9" y="379.7">IN mm</text>
<text x="399.7" y="385.7">DRAWING.</text>
<text x="399.7" y="391.8">ASK TEAM MEMBER</text>
<text x="400.1" y="402.5">C</text>
</g>
<g font-size="2.5" fill="#800000">
<text x="554.9" y="218.3">DEBURR AND REMOVE SHARP</text>
<text x="555.2" y="221">EDGES UNLESS SHARP EDGE</text>
<text x="556.1" y="227.1">UNSP.RADII</text>
<text x="556.8" y="223.8">REQUIREMENT SPECIFIED</text>
<text x="571.4" y="226.9">UNSP.CHF.</text>
<text x="559.2" y="229.9">0.5 R</text>
<text x="572.3" y="230.1">0.5 X 45</text>
<text x="559.8" y="238">UP TO 10</text>
<text x="576.1" y="238.1">±1.5°</text>
<text x="558.5" y="242.2">10 UP TO 50</text>
<text x="575.5" y="242.3">±0°50'</text>
<text x="557.4" y="250.7">120 UP TO 400</text>
<text x="557.9" y="246.5">50 UP TO 120</text>
<text x="575.5" y="250.7">±0°15'</text>
<text x="575.5" y="246.5">±0°25'</text>
<text x="558.7" y="259.4">0.5 UP TO 3</text>
<text x="559.5" y="263.7">3 UP TO 6</text>
<text x="576.6" y="263.6">±0.2</text>
<text x="576.6" y="259.4">±0.1</text>
<text x="559" y="267.9">6 UP TO 30</text>
<text x="576.6" y="267.9">±0.5</text>
<text x="557.8" y="272.2">30 UP TO 120</text>
<text x="576.6" y="272.2">±0.8</text>
<text x="556.9" y="280.7">315 UP TO 1000</text>
<text x="557.3" y="276.4">120 UP TO 315</text>
<text x="576.6" y="276.4">±1.2</text>
<text x="577.7" y="280.7">±2</text>
<text x="556.4" y="284.9">1000 UP TO 2000</text>
<text x="577.6" y="284.9">±3</text>
<text x="558.9" y="289.2">OVER 2000</text>
<text x="577.7" y="289.3">±4</text>
<text x="560" y="297.9">UP TO 10</text>
<text x="577.1" y="297.9">±1°</text>
<text x="558.5" y="302.1">10 UP TO 50</text>
<text x="575.5" y="302.1">±0°30'</text>
<text x="557.4" y="310.6">120 UP TO 400</text>
<text x="558.2" y="306.3">50 UP TO 120</text>
<text x="575.5" y="310.6">±0°10'</text>
<text x="575.5" y="306.4">±0°20'</text>
<text x="558.8" y="319.2">0.5 UP TO 3</text>
<text x="559.4" y="323.4">3 UP TO 6</text>
<text x="576.6" y="319.2">±0.1</text>
<text x="576.6" y="323.5">±0.1</text>
<text x="558.9" y="327.7">6 UP TO 30</text>
<text x="576.7" y="327.7">±0.2</text>
<text x="557.8" y="332">30 UP TO 120</text>
<text x="576.6" y="332">±0.3</text>
<text x="556.8" y="340.5">315 UP TO 1000</text>
<text x="557.3" y="336.3">120 UP TO 315</text>
<text x="576.6" y="336.3">±0.5</text>
<text x="576.6" y="340.5">±0.8</text>
<text x="556.2" y="344.7">1000 UP TO 2000</text>
<text x="576.6" y="344.7">±1.2</text>
<text x="558.9" y="349">OVER 2000</text>
<text x="577.6" y="349">±2</text>
</g>
<g font-size="2.5" fill="#f0f">
<text x="415.9" y="351.5">CUTOUT ADDED</text>
<text x="524.5" y="351.3">13.04.2024</text>
<text x="540.6" y="351.4">03007272</text>
</g>
<g font-size="2.4" fill="#f0f">
<text x="7.7" y="382.7" transform="rotate(-90 7.7 382.7)">Uploading\2022-23\P23Y5\P23Y5B154281.dft</text>
<text x="7.7" y="409.8" transform="rotate(-90 7.7 409.8)">\\srv01043\ExDM</text>
</g>
<g font-size="2.1" fill="#800000">
<text x="558.5" y="232.4">UNSPECIFIED TOL.(FAB)</text>
<text x="559.5" y="234.7">FOR ANGULAR IN mm.</text>
<text x="558.6" y="253.9">UNSPECIFIED TOL.(FAB)</text>
<text x="560.7" y="256.3">FOR LINEAR IN mm.</text>
<text x="558.7" y="292.3">UNSPECIFIED TOL.(M/C)</text>
<text x="559.6" y="294.7">FOR ANGULAR IN mm.</text>
<text x="558.7" y="313.7">UNSPECIFIED TOL.(M/C)</text>
<text x="560.6" y="316.1">FOR LINEAR IN mm.</text>
</g>
</svg>
